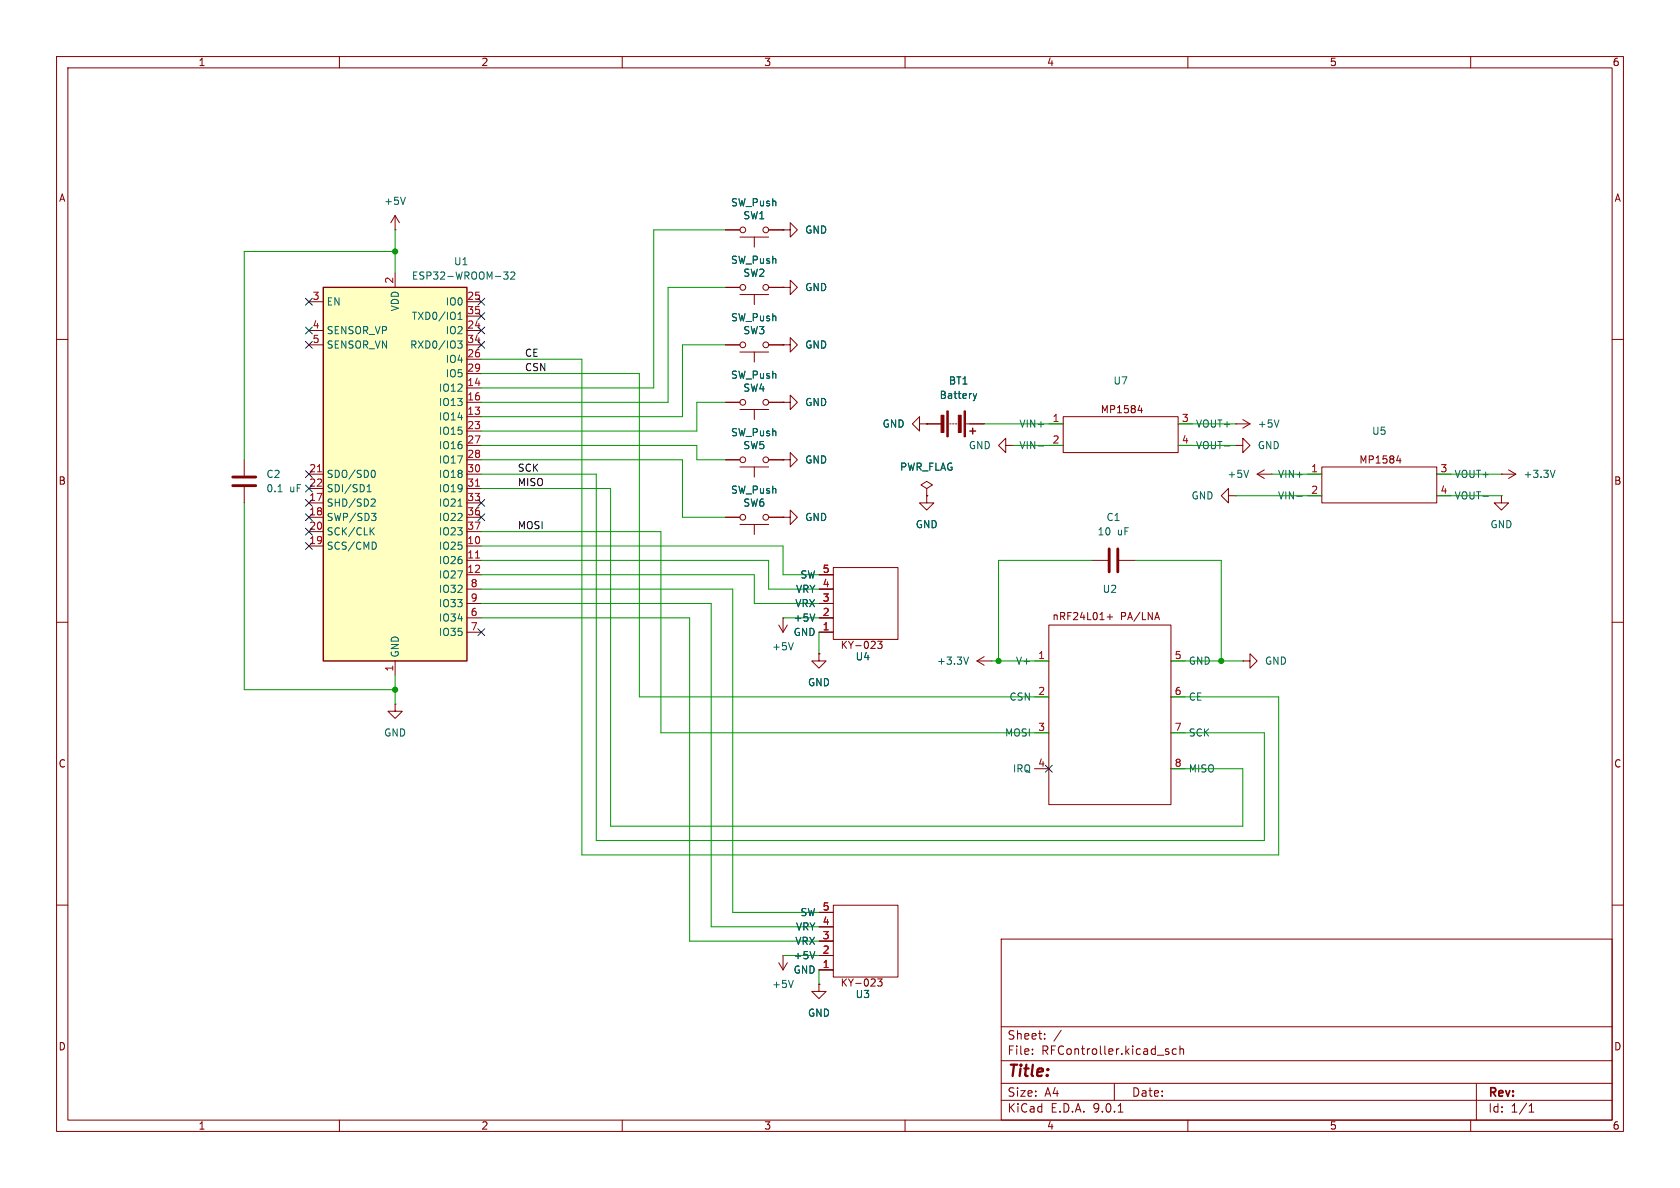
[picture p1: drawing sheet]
<svg xmlns="http://www.w3.org/2000/svg" width="297mm" height="210mm" viewBox="0 0 297 210" stroke-linecap="round" stroke-linejoin="round" font-family="sans-serif">
<g fill="none" stroke="#840000" stroke-width=".18">
<path d="M10 10h277v190h-277zM12 12h273v186h-273zM60 10v2M110 10v2M160 10v2M210 10v2M260 10v2M10 60h2M285 60h2M10 110h2M285 110h2M10 160h2"/>
<path d="M177 166h108v32h-108zM285 160h2M60 198v2M110 198v2M160 198v2M177 194.5h108M177 191.5h108M177 187.5h108M177 181.5h108M182.5 186.3v.1M182.5 185.5v.1M184.7 183.6v.1"/>
<path d="M184.7 182.8v.1M187.6 182.1l-1.3 2M197 191.5v3M197.7 196.6h.8M206.2 185.9l.4 .1 .1 .2-.2 .2h-.3M206.2 185.4l.4 .1M208 185.5l-.5-.1-.3 .3v.4l.2 .2h.6M208.6 185.5l.2-.1 .4 .1v.9M208.6 184.9v1.5M210 198v2M260 198v2M261 191.5v6.5"/>
<path d="M270.3 196.6h.9M270.3 195.5l.4-.4v1.5"/>
</g>
<path d="M57.1 50.8h25.4v66h-25.4z" fill="#ffffc2"/>
<path d="M57.1 50.8h25.4v66h-25.4zM171.4 76.2h1.1M172 75.7v1" fill="none" stroke="#840000" stroke-width=".25"/>
<g fill="none" stroke="#840000" stroke-width=".18">
<path d="M69.8 38.1v2.5M69.8 38.1l-.7 1.3M69.8 38.1l.8 1.3M54.6 53.3h2.5M54.6 58.4h2.5M69.8 40.6h.1M69.8 48.3v2.5M82.5 53.3h2.6M82.5 58.4h2.6M82.5 55.9h2.6M128.3 40.6h2.5M128.3 50.8h2.5"/>
<path d="M130.8 41.9h5.1M130.8 52.1h5.1M133.3 41.9v1.8M133.3 52.1v1.7M135.9 40.6h2.5M135.9 50.8h2.5M138.4 40.6h1.3v-1.2l1.3 1.2-1.3 1.3v-1.3M138.4 40.6h.1M138.4 50.8h1.3v-1.3l1.3 1.3-1.3 1.3v-1.3M138.4 50.8h.1M54.6 61h2.5M82.5 61h2.6"/>
<path d="M82.5 63.5h2.6M82.5 66h2.6M82.5 68.6h2.6M82.5 71.1h2.6M82.5 73.7h2.6M82.5 76.2h2.6M82.5 78.7h2.6M128.3 61h2.5M128.3 71.1h2.5M130.8 62.2h5.1M130.8 72.4h5.1M133.3 62.2v1.8"/>
<path d="M133.3 72.4v1.8M135.9 61h2.5M135.9 71.1h2.5M138.4 71.1h1.3v-1.2l1.3 1.2-1.3 1.3v-1.3M138.4 71.1h.1M138.4 61h1.3v-1.3l1.3 1.3-1.3 1.2v-1.2M138.4 61h.1M162.6 74.9v-1.2l-1.3 1.2 1.3 1.3v-1.3h1.2M163.8 74.9h.1M163.8 74.9h2.6M167.9 74.9h.2M168.4 74.9h.3"/>
<path d="M168.9 74.9h.3M170.7 74.9h3.3M177.8 78.7v-1.2l-1.3 1.2 1.3 1.3v-1.3h1.3M179.1 78.7h.1M185.4 78.7h2.6M185.4 74.9h2.6M188 73.7h20.3v6.3h-20.3zM201.2 72.5h.8M201.8 72.1v.9M208.3 78.7h2.5M208.3 74.9h2.5M218.4 78.7h1.3v-1.2l1.3 1.2-1.3 1.3v-1.3"/>
<path d="M218.4 78.7h.1M218.4 74.9h.1M218.4 74.9h2.6M219.7 74.2l1.3 .7M221 74.9l-1.3 .8M43.2 81.3v2.8M43.2 86.1v2.8M54.6 83.8h2.5M54.6 86.4h2.5M54.6 88.9h2.5M54.6 91.4h2.5M54.6 94h2.5"/>
<path d="M54.6 96.5h2.5M82.5 83.8h2.6M82.5 86.4h2.6M82.5 88.9h2.6M82.5 91.4h2.6M82.5 94h2.6M82.5 96.5h2.6M82.5 81.3h2.6M82.5 99.1h2.6M128.3 91.4h2.5M128.3 81.3h2.5M130.8 82.6h5.1"/>
<path d="M130.8 92.7h5.1M133.3 82.6v1.7M133.3 92.7v1.8M135.9 91.4h2.5M135.9 81.3h2.5M138.4 81.3h1.3v-1.3l1.3 1.3-1.3 1.3v-1.3M138.4 81.3h.1M138.4 91.4h1.3v-1.2l1.3 1.2-1.3 1.3v-1.3M138.4 91.4h.1M163.8 87.6v1.3h1.3l-1.3 1.3-1.2-1.3h1.2M163.8 87.6h.1M163.8 86.4l1-.7-1-.6-1 .6 1 .7v1.2"/>
<path d="M193 99.1h2.8M197.9 99.1h2.8M217.2 87.6v-1.2l-1.3 1.2 1.3 1.3v-1.3h1.2M218.4 87.6h.1M222.2 83.8h2.6M222.2 83.8l1.3 .8M223.5 83.1l-1.3 .7M224.8 83.8h.1M231.1 83.8h2.6M231.1 87.6h2.6M233.7 82.6h20.3v6.3h-20.3zM246.9 81.4h.8"/>
<path d="M247.5 81v.9M254 83.8h2.5M254 87.6h2.5M265.4 83.8h.1M265.4 87.6v1.3h1.3l-1.3 1.3-1.2-1.3h1.2M265.4 87.6h.1M265.4 83.8h2.6M266.7 83.1l1.3 .7M268 83.8l-1.3 .8M69.8 116.8v2.6M82.5 101.6h2.6M82.5 104.1h2.6"/>
<path d="M82.5 106.7h2.6M82.5 109.2h2.6M82.5 111.8h2.6M137.7 110.5l.7 1.3M138.4 109.2h.1M138.4 109.2v2.6M139.2 110.5l-.8 1.3M144.8 115.6v1.2h1.2l-1.2 1.3-1.3-1.3h1.3M144.8 115.6h.1M144.8 101.6h2.5M144.8 104.1h2.5M144.8 106.7h2.5"/>
<path d="M144.8 109.2h2.5M144.8 111.8h2.5M147.3 100.3h11.4v12.7h-11.4zM155.2 113.4h.7l-.4 .4 .4 .2v.5l-.2 .1-.5-.1M172.7 116.8l1.3 .8M172.7 116.8h2.6M174 116.1l-1.3 .7M175.3 116.8h.1M182.9 116.8h2.5M185.4 110.5h21.6v31.7h-21.6zM195.7 109.1h1M196.2 108.6v.9"/>
<path d="M204.6 108.3l.4 1.2M207 116.8h2.5M219.7 116.8h1.3v-1.2l1.2 1.2-1.2 1.3v-1.3M219.7 116.8h.1M69.8 124.5v1.2h1.3l-1.3 1.3-1.2-1.3h1.2M69.8 124.5h.1M182.9 123.2h2.5M182.9 129.5h2.5M182.9 135.9h2.5M207 123.2h2.5M207 129.5h2.5M207 135.9h2.5"/>
<path d="M137.7 170.2l.7 1.3M138.4 168.9h.1M138.4 168.9v2.6M139.2 170.2l-.8 1.3M144.8 174v1.3h1.2l-1.2 1.2-1.3-1.2h1.3M144.8 174h.1M144.8 171.5h2.5M144.8 168.9h2.5M144.8 166.4h2.5M144.8 163.8h2.5M144.8 161.3h2.5M147.3 160h11.4v12.7h-11.4z"/>
<path d="M155.2 173h.7l-.4 .5 .4 .2v.5l-.2 .1-.5-.1"/>
<circle cx="131.3" cy="50.8" r=".51"/>
<circle cx="131.3" cy="40.6" r=".51"/>
<circle cx="135.4" cy="40.6" r=".51"/>
<circle cx="135.4" cy="50.8" r=".51"/>
<circle cx="131.3" cy="61" r=".51"/>
<circle cx="131.3" cy="71.1" r=".51"/>
<circle cx="135.4" cy="61" r=".51"/>
<circle cx="135.4" cy="71.1" r=".51"/>
<circle cx="131.3" cy="91.4" r=".51"/>
<circle cx="131.3" cy="81.3" r=".51"/>
<circle cx="135.4" cy="91.4" r=".51"/>
<circle cx="135.4" cy="81.3" r=".51"/>
</g>
<g fill="none" stroke="#006464" stroke-width=".18">
<path d="M71.7 34.9l-.5 1.2M81 56.5h.7M81 55.6l.3-.4v1.3M89 48.1h.8l-.4 .5 .4 .1v.5l-.2 .1-.6-.1M90.3 48.2l.5-.1 .2 .3-.8 .9h.8M80.9 60.3h.8l-.4 .5 .3 .1v.5l-.1 .1h-.5M172.1 69.6l.3 .8M172.4 70.4l-.2 .4M172.7 69.6l-.3 .8M183.5 78.8h1M216.4 78.8h1M226.1 74.2l-.4 1.3"/>
<path d="M49.2 86.9h.7M64.9 86.9h.7M64.9 86l.4-.3v1.2M65.6 93.8l.6 .8M65.7 90.7h.8l-.5 .5 .4 .2 .1 .4-.3 .2h-.3M65.8 88.2l.4 .1 .1 .3-.7 .9h.7M65.9 83.1a.68 .68 0 0 1 .5 .7 .68 .68 0 0 1-.5 .6M66.2 93.3l-.8 .7M66.3 95.9l.2 .5-.2 .6M81 89.5h.7M220.7 83.1l-.4 1.3M229.3 87.7h.9"/>
<path d="M262.2 87.7h.9M274.9 83.1l-.4 1.3M140.2 113.6l-.4 1.3M144.1 108.5l-.5 1.3M171.2 116.1l-.4 1.3M140.2 173.3l-.4 1.3M144.1 168.2l-.5 1.3"/>
</g>
<path d="M56.1 83.4h.7M84.1 85.9h.7M84.1 98.6h.7" fill="none" stroke="#a90000" stroke-width=".18"/>
<path d="M41.1 84.3h4.1M41.1 85.9h4.1M196.1 97v4.1M197.6 97v4.1" fill="none" stroke="#840000" stroke-width=".51"/>
<g fill="#840000" stroke="#840000" stroke-width=".18">
<path d="M170.4 72.6h.3v4.6h-.3z"/>
<path d="M167.4 72.6h.2v4.6h-.2z"/>
<path d="M169.4 73.4h.5v3.1h-.5z"/>
<path d="M166.4 73.4h.5v3.1h-.5z"/>
</g>
<g fill="none" stroke="#009600" stroke-width=".18">
<path d="M69.8 44.5h-26.6v36.8M69.8 40.6v7.7M128.3 50.8h-10.2v20.3h-33M128.3 40.6h-12.7v28h-30.5M85.1 78.7h38.1v2.6h5.1M85.1 66h27.9v57.2h72.4M85.1 63.5h17.8v87.6h123.2v-27.9h-19.1M128.3 71.1h-5.1v5.1h-38.1M128.3 61h-7.7v12.7h-35.5M174 74.9h14M179.1 78.7h8.9M208.3 78.7h10.1"/>
<path d="M208.3 74.9h10.1M43.2 88.9v33h26.6M85.1 86.4h22.8v59.7h111.8v-10.2h-12.7M85.1 83.8h20.3v64.8h118.1v-19.1h-16.5M85.1 94h31.7v35.5h68.6M85.1 81.3h35.5v10.1h7.7M85.1 96.5h53.3v5.1h8.9M85.1 99.1h50.8v5h11.4M193 99.1h-16.5v17.7M200.7 99.1h15.2v17.7M218.4 87.6h15.3M224.8 83.8h8.9"/>
<path d="M254 83.8h11.4M254 87.6h11.4M69.8 119.4v5.1M85.1 106.7h40.6v57.1h21.6M85.1 101.6h48.2v5.1h14M85.1 109.2h36.8v57.2h25.4M85.1 104.1h44.4v57.2h17.8M138.4 109.2h8.9M147.3 111.8h-2.5v3.8M175.3 116.8h10.1M207 116.8h12.7M138.4 168.9h8.9"/>
<path d="M147.3 171.5h-2.5v2.5"/>
</g>
<g fill="none" stroke="#000084" stroke-width=".18">
<path d="M54 52.7l1.2 1.2M54 57.8l1.2 1.2M55.2 52.7l-1.2 1.2M55.2 57.8l-1.2 1.2M84.5 55.3l1.2 1.2M84.5 52.7l1.2 1.2M84.5 57.8l1.2 1.2M85.7 52.7l-1.2 1.2M85.7 57.8l-1.2 1.2M85.7 55.3l-1.2 1.2M54 60.4l1.2 1.2M55.2 60.4l-1.2 1.2"/>
<path d="M84.5 60.4l1.2 1.2M85.7 60.4l-1.2 1.2M54 93.4l1.2 1.2M54 83.2l1.2 1.2M54 95.9l1.2 1.2M54 88.3l1.2 1.2M54 85.8l1.2 1.2M54 90.8l1.2 1.2M55.2 93.4l-1.2 1.2M55.2 83.2l-1.2 1.2M55.2 95.9l-1.2 1.2M55.2 88.3l-1.2 1.2"/>
<path d="M55.2 85.8l-1.2 1.2M55.2 90.8l-1.2 1.2M84.5 90.8l1.2 1.2M84.5 88.3l1.2 1.2M85.7 90.8l-1.2 1.2M85.7 88.3l-1.2 1.2M84.5 111.2l1.2 1.2M85.7 111.2l-1.2 1.2M184.8 135.3l1.2 1.2M186 135.3l-1.2 1.2"/>
</g>
<g fill="#009600" stroke="#009600" stroke-width=".18">
<circle cx="69.8" cy="44.5" r=".46"/>
<circle cx="69.8" cy="121.9" r=".46"/>
<circle cx="176.5" cy="116.8" r=".46"/>
<circle cx="215.9" cy="116.8" r=".46"/>
</g>
<text font-size="2.8" fill="#840000" x="178" y="190.9">Title:</text>
<g font-size="2.1" fill="#840000">
<text x="178" y="184">Sheet:</text>
<text x="178" y="186.7">File:</text>
<text x="184.1" y="186.7">RFController.kicad_sch</text>
<text x="178" y="196.9">KiCad</text>
<text x="178" y="194.1">Size:</text>
<text x="184.7" y="194.1">A4</text>
<text x="185.7" y="196.9">E.D.A.</text>
<text x="193.3" y="196.9">9.0.1</text>
<text x="200" y="194.1">Date:</text>
<text x="263" y="194.3">Rev:</text>
<text x="263" y="196.9">Id:</text>
<text x="267.1" y="196.9">1/1</text>
</g>
<g font-size="1.8" fill="#840000">
<text x="35" y="11.9">1</text>
<text x="85" y="11.9">2</text>
<text x="135" y="11.9">3</text>
<text x="185" y="11.9">4</text>
<text x="235" y="11.9">5</text>
<text x="285" y="11.9">6</text>
<text x="10.3" y="35.9">A</text>
<text x="285.3" y="35.9">A</text>
<text x="194.5" y="73.3">MP1584</text>
<text x="240.2" y="82.1">MP1584</text>
<text x="10.3" y="85.9">B</text>
<text x="285.3" y="85.9">B</text>
<text x="186" y="109.8">nRF24L01+</text>
<text x="198.1" y="109.8">PA/LNA</text>
<text x="148.5" y="114.9">KY-023</text>
<text x="10.3" y="135.9">C</text>
<text x="285.3" y="135.9">C</text>
<text x="148.5" y="174.6">KY-023</text>
<text x="10.3" y="185.9">D</text>
<text x="285.3" y="185.9">D</text>
<text x="35" y="199.9">1</text>
<text x="85" y="199.9">2</text>
<text x="135" y="199.9">3</text>
<text x="185" y="199.9">4</text>
<text x="235" y="199.9">5</text>
<text x="285" y="199.9">6</text>
</g>
<g font-size="1.8" fill="#006464">
<text x="67.8" y="36.4">+5V</text>
<text x="129.1" y="36.7">SW_Push</text>
<text x="131.3" y="39">SW1</text>
<text x="142.2" y="41.5">GND</text>
<text x="80.2" y="47.1">U1</text>
<text x="129.1" y="46.8">SW_Push</text>
<text x="72.7" y="49.6">ESP32-WROOM-32</text>
<text x="131.3" y="49.1">SW2</text>
<text x="142.2" y="51.7">GND</text>
<text x="57.7" y="54.2">EN</text>
<text x="57.7" y="59.3">SENSOR_VP</text>
<text x="70.7" y="55.1" transform="rotate(-90 70.7 55.1)">VDD</text>
<text x="72.7" y="56.7">TXD0/IO1</text>
<text x="78.7" y="54.2">IO0</text>
<text x="78.7" y="59.3">IO2</text>
<text x="129.1" y="57">SW_Push</text>
<text x="131.3" y="59.3">SW3</text>
<text x="57.7" y="61.8">SENSOR_VN</text>
<text x="72.4" y="61.8">RXD0/IO3</text>
<text x="78.7" y="64.4">IO4</text>
<text x="142.2" y="61.8">GND</text>
<text x="77.5" y="69.4">IO12</text>
<text x="77.5" y="72">IO13</text>
<text x="78.7" y="66.9">IO5</text>
<text x="129.1" y="67.2">SW_Push</text>
<text x="131.3" y="69.4">SW4</text>
<text x="142.2" y="72">GND</text>
<text x="166" y="70.7">Battery</text>
<text x="167.7" y="68.2">BT1</text>
<text x="196.7" y="68.2">U7</text>
<text x="77.5" y="74.5">IO14</text>
<text x="77.5" y="77.1">IO15</text>
<text x="129.1" y="77.3">SW_Push</text>
<text x="155.9" y="75.8">GND</text>
<text x="180.1" y="75.8">VIN+</text>
<text x="211.3" y="75.8">VOUT+</text>
<text x="222.3" y="75.8">+5V</text>
<text x="242.5" y="77.1">U5</text>
<text x="77.5" y="79.6">IO16</text>
<text x="77.5" y="82.1">IO17</text>
<text x="131.3" y="79.6">SW5</text>
<text x="142.2" y="82.1">GND</text>
<text x="159" y="83.4">PWR_FLAG</text>
<text x="171.2" y="79.6">GND</text>
<text x="180.1" y="79.6">VIN-</text>
<text x="211.3" y="79.6">VOUT-</text>
<text x="222.3" y="79.6">GND</text>
<text x="47" y="84.7">C2</text>
<text x="47" y="87.2">0.1</text>
<text x="51.2" y="87.2">uF</text>
<text x="57.7" y="84.7">SDO/SD0</text>
<text x="57.7" y="87.2">SDI/SD1</text>
<text x="57.7" y="89.8">SHD/SD2</text>
<text x="77.5" y="84.7">IO18</text>
<text x="77.5" y="87.2">IO19</text>
<text x="77.5" y="89.8">IO21</text>
<text x="129.1" y="87.5">SW_Push</text>
<text x="131.3" y="89.8">SW6</text>
<text x="210.5" y="88.5">GND</text>
<text x="216.9" y="84.7">+5V</text>
<text x="225.8" y="84.7">VIN+</text>
<text x="225.8" y="88.5">VIN-</text>
<text x="257" y="84.7">VOUT+</text>
<text x="257" y="88.5">VOUT-</text>
<text x="269.2" y="84.7">+3.3V</text>
<text x="57.7" y="92.3">SWP/SD3</text>
<text x="57.7" y="94.8">SCK/CLK</text>
<text x="77.5" y="92.3">IO22</text>
<text x="77.5" y="94.8">IO23</text>
<text x="142.2" y="92.3">GND</text>
<text x="161.8" y="93.6">GND</text>
<text x="193.9" y="94.8">10</text>
<text x="195.5" y="92.3">C1</text>
<text x="197.5" y="94.8">uF</text>
<text x="263.4" y="93.6">GND</text>
<text x="57.7" y="97.4">SCS/CMD</text>
<text x="77.5" y="97.4">IO25</text>
<text x="77.5" y="99.9">IO26</text>
<text x="77.5" y="102.5">IO27</text>
<text x="77.5" y="105">IO32</text>
<text x="77.5" y="107.5">IO33</text>
<text x="140.5" y="107.5">VRX</text>
<text x="140.6" y="105">VRY</text>
<text x="141.4" y="102.5">SW</text>
<text x="194.8" y="105">U2</text>
<text x="77.5" y="110.1">IO34</text>
<text x="77.5" y="112.6">IO35</text>
<text x="140.2" y="112.6">GND</text>
<text x="140.2" y="110.1">+5V</text>
<text x="70.7" y="116.3" transform="rotate(-90 70.7 116.3)">GND</text>
<text x="136.4" y="115.2">+5V</text>
<text x="151.2" y="116.9">U4</text>
<text x="165.6" y="117.7">+3.3V</text>
<text x="179.5" y="117.7">V+</text>
<text x="210.1" y="117.7">GND</text>
<text x="223.5" y="117.7">GND</text>
<text x="142.7" y="121.5">GND</text>
<text x="178.4" y="124.1">CSN</text>
<text x="210.1" y="124.1">CE</text>
<text x="67.8" y="130.4">GND</text>
<text x="177.6" y="130.4">MOSI</text>
<text x="210.1" y="130.4">SCK</text>
<text x="179" y="136.8">IRQ</text>
<text x="210.1" y="136.8">MISO</text>
<text x="140.5" y="167.2">VRX</text>
<text x="140.6" y="164.7">VRY</text>
<text x="141.4" y="162.2">SW</text>
<text x="140.2" y="172.3">GND</text>
<text x="140.2" y="169.8">+5V</text>
<text x="136.4" y="174.9">+5V</text>
<text x="142.7" y="179.9">GND</text>
<text x="151.2" y="176.6">U3</text>
</g>
<g font-size="1.8" fill="#a90000">
<text x="55.2" y="53.1">3</text>
<text x="69.6" y="50.2" transform="rotate(-90 69.6 50.2)">2</text>
<text x="82.5" y="53.1">25</text>
<text x="55.2" y="58.2">4</text>
<text x="82.5" y="55.6">35</text>
<text x="82.5" y="58.2">24</text>
<text x="55.2" y="60.7">5</text>
<text x="82.5" y="60.7">34</text>
<text x="82.5" y="63.2">26</text>
<text x="82.5" y="65.8">29</text>
<text x="82.5" y="68.3">14</text>
<text x="82.5" y="70.9">16</text>
<text x="82.5" y="73.4">13</text>
<text x="82.5" y="75.9">23</text>
<text x="186" y="74.7">1</text>
<text x="208.8" y="74.7">3</text>
<text x="54.6" y="83.6">21</text>
<text x="82.5" y="78.5">27</text>
<text x="82.5" y="81">28</text>
<text x="82.5" y="83.6">30</text>
<text x="186" y="78.5">2</text>
<text x="208.8" y="78.5">4</text>
<text x="231.7" y="83.6">1</text>
<text x="254.6" y="83.6">3</text>
<text x="54.6" y="86.1">22</text>
<text x="54.6" y="88.6">17</text>
<text x="82.5" y="86.1">31</text>
<text x="82.5" y="88.6">33</text>
<text x="231.7" y="87.4">2</text>
<text x="254.6" y="87.4">4</text>
<text x="54.6" y="91.2">18</text>
<text x="54.6" y="93.7">20</text>
<text x="82.5" y="91.2">36</text>
<text x="82.5" y="93.7">37</text>
<text x="54.6" y="96.3">19</text>
<text x="82.5" y="96.3">10</text>
<text x="82.5" y="98.8">11</text>
<text x="82.5" y="101.3">12</text>
<text x="145.3" y="101.3">5</text>
<text x="83.1" y="103.9">8</text>
<text x="83.1" y="106.4">9</text>
<text x="145.3" y="106.4">3</text>
<text x="145.3" y="103.9">4</text>
<text x="83.1" y="109">6</text>
<text x="83.1" y="111.5">7</text>
<text x="145.3" y="111.5">1</text>
<text x="145.3" y="109">2</text>
<text x="69.6" y="118.8" transform="rotate(-90 69.6 118.8)">1</text>
<text x="183.4" y="116.6">1</text>
<text x="207.6" y="116.6">5</text>
<text x="183.4" y="122.9">2</text>
<text x="207.6" y="122.9">6</text>
<text x="183.4" y="129.3">3</text>
<text x="207.6" y="129.3">7</text>
<text x="183.4" y="135.6">4</text>
<text x="207.6" y="135.6">8</text>
<text x="145.3" y="161">5</text>
<text x="145.3" y="166.1">3</text>
<text x="145.3" y="163.6">4</text>
<text x="145.3" y="171.2">1</text>
<text x="145.3" y="168.7">2</text>
</g>
<g font-size="1.8" fill="#0f0f0f">
<text x="92.7" y="63.2">CE</text>
<text x="92.7" y="65.7">CSN</text>
<text x="91.4" y="83.5">SCK</text>
<text x="91.4" y="86">MISO</text>
<text x="91.4" y="93.6">MOSI</text>
</g>
</svg>
